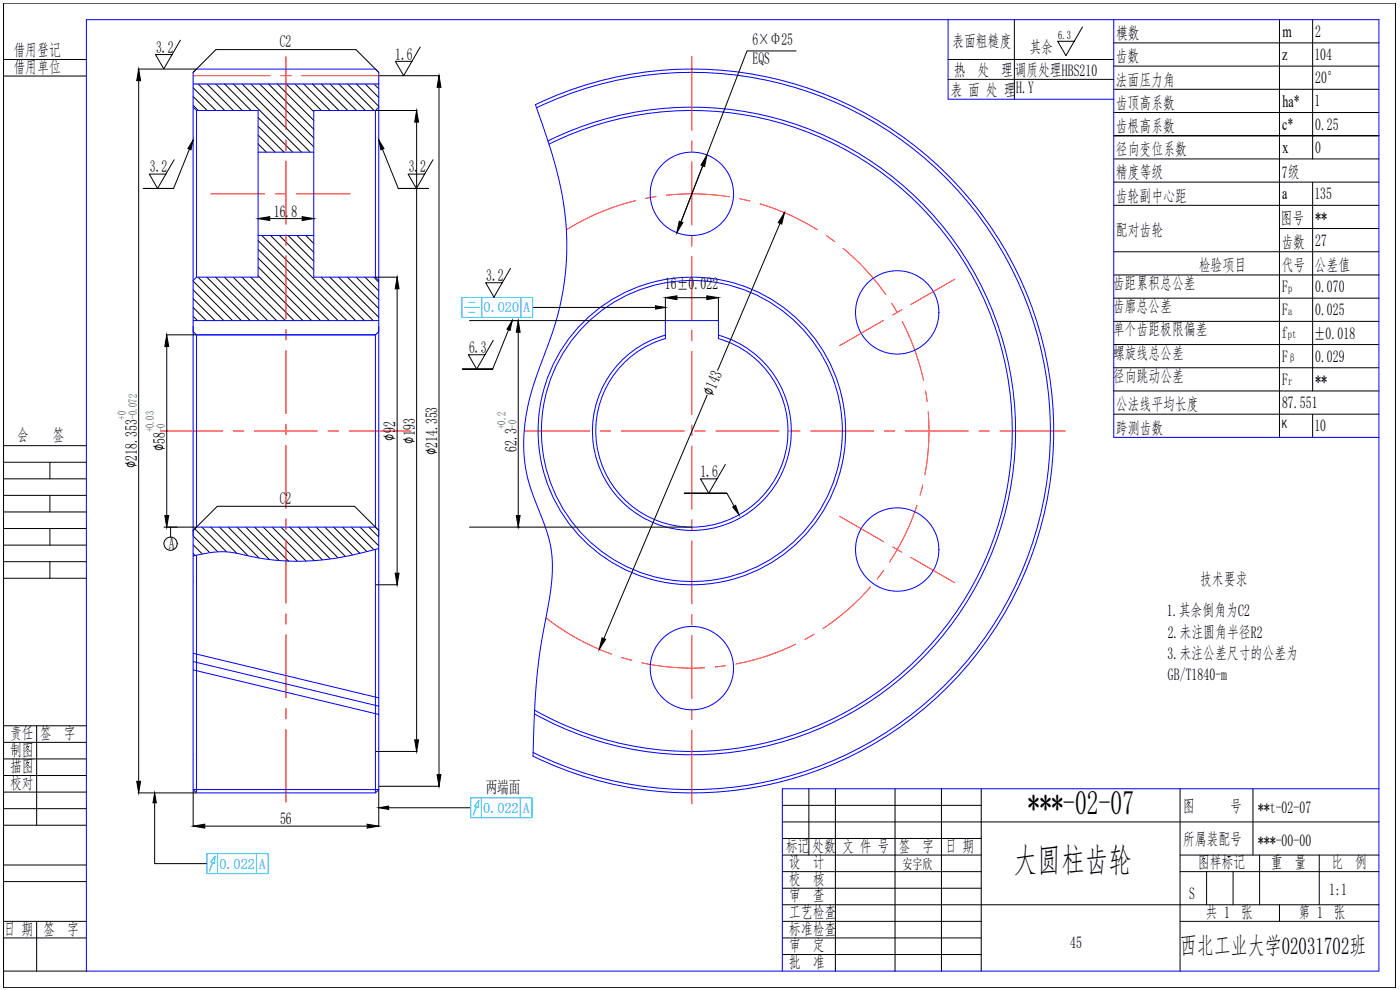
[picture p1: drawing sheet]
<svg xmlns="http://www.w3.org/2000/svg" width="420mm" height="297mm" viewBox="0 0 420 297" stroke-linecap="round" stroke-linejoin="round" font-family="sans-serif">
<g fill="none" stroke="#000" stroke-width=".3">
<path d="M1.1 17.8h24.8M1.1 .9h417.7v295.4h-417.7zM54.1 12.1l-4.9 8.6-2.5-4.3h4.9M126.1 14.1l-5 8.6-2.4-4.3h4.9M284.5 17.8h49.8M304.4 5.9v23.9M324.9 8.1l-5 8.6-2.5-4.3h5M334.3 12.9h79.5M334.3 19.8h79.5M384 5.9v125.3M393.9 5.9v41.8M1.1 22.8h24.8"/>
<path d="M284.5 23.8h49.8M334.3 26.8h79.5M334.3 33.8h79.5M52.3 47.9l-5 8.6-2.5-4.3h5M129.9 47.9l-4.9 8.6-2.5-4.3h4.9M334.3 40.7h79.5h-79.5M334.3 47.7h79.5M334.3 54.6h79.5M393.9 54.6v62.7M334.3 61.6h79.5M334.3 75.5h79.5M384 68.6h29.8"/>
<path d="M153.2 80.5l-5 8.6-2.4-4.3h4.9M334.3 82.5h79.5M334.3 96.4h79.5M334.3 89.5h79.5M148 102.1l-4.9 8.6-2.5-4.3h4.9M334.3 110.3h79.5M334.3 103.4h79.5M334.3 117.3h79.5M1.1 138.7h24.8M1.1 133.7h24.8M15 138.7v5M217.7 139.4l-5 8.6-2.5-4.3h5"/>
<path d="M334.3 124.3h79.5M393.9 124.3v6.9M1.1 153.6h24.8M1.1 158.6h24.8M1.1 143.7h24.8M1.1 148.6h24.8M15 148.6v5M15 158.6v5M1.1 163.6h24.8M1.1 168.5h24.8M1.1 173.5h24.8M15 168.5v5"/>
<path d="M1.1 217.8h24.8M11 217.8v29.8M1.1 237.7h24.8M1.1 232.7h24.8M1.1 227.7h24.8M1.1 222.7h24.8M242.8 236.7v19.9M250.7 236.7v54.7M268.6 236.7v54.7M282.5 236.7v54.7M294.5 236.7v54.7M354.2 236.7v54.7"/>
<path d="M376 236.7v19.9M1.1 259.5h24.8M1.1 247.6h24.8M1.1 242.6h24.8M234.8 246.6h179M234.8 256.6h59.7M234.8 251.6h59.7M234.8 241.6h59.7M354.2 256.6h59.6M378 256.6v14.9M395.9 256.6v14.9M1.1 276.4h24.8"/>
<path d="M1.1 264.5h24.8M11 276.4v15M234.8 276.4h59.7M234.8 271.5h179M234.8 266.5h59.7M234.8 261.5h59.7M354.2 276.4h59.6M354.2 261.5h59.6M362.1 261.5v10M370.1 261.5v10M384 271.5v4.9M1.1 281.4h24.8"/>
<path d="M1.1 291.4h24.8M234.8 281.4h59.7M234.8 286.4h59.7"/>
</g>
<g fill="none" stroke="#00f" stroke-width=".3">
<path d="M25.9 5.9h387.9v285.5h-387.9zM284.5 5.9v23.9h49.8M334.3 5.9v125.3h79.5M58 32.2v52M58 25.2h55.7M59 33.2l-1-1v-10.5l1-1h53.7l1 1v10.5l-1 1M59 33.2h18.5v50h-18.5M59 33.2v50M112.7 33.2h-18.5v50h18.5M112.7 33.2v50M113.7 32.2v52M160.7 31.4a108.6 108.6 0 0 1 155.5 98.3 108.6 108.6 0 0 1-156.2 97.2l.1-6.2a185.6 185.6 0 0 1 3-31.2l1.2-6.3a50.2 50.2 0 0 0 1-19.2l-1.4-5.2-3.4-8.8a47.7 47.7 0 0 1-1-32.4l4.7-13.2a84.2 84.2 0 0 0 1.5-58.2z"/>
<path d="M161 32.3a107.6 107.6 0 0 1 154.2 97.6 107.6 107.6 0 0 1-155.2 95.9M77.5 45.7h16.7M164.4 42.3a97.1 97.1 0 0 1 140.4 89.3 97.1 97.1 0 0 1-144.4 82.6M164.8 43.3a96.2 96.2 0 0 1 139 88.5 96.2 96.2 0 0 1-143.4 81.3M77.5 70.7h16.7M58 84.2v15.3l1 1M58 98v138.9M58 96.2h55.7M59 83.2l-1 1M112.7 83.2l1 1v15.3l-1 1M113.7 98v62.6M59 100.5h53.7"/>
<path d="M59 100.5v57.7M112.7 100.5v57.7M199.7 100.6a29.8 29.8 0 0 0-16.5 45.9 29.8 29.8 0 0 0 48.8 0 29.8 29.8 0 0 0-16.4-45.9M199.7 101.6a28.8 28.8 0 0 0-15.6 44.4 28.8 28.8 0 0 0 47.1 0 28.8 28.8 0 0 0-15.6-44.4v-5.4h-15.9v5.4M112.7 158.2h-53.7l-1 1M112.7 158.2l1 1v77.7M59 166.6v71.3M112.7 164.8v73.1M113.7 164.6a80.2 80.2 0 0 1-29.6 3.6l-6.2-.7-6-1.3a26.9 26.9 0 0 0-13.9 .6M58 198.5l55.7 13.4M58 196l55.7 13.4M58 201l55.7 13.4"/>
<path d="M58 236.9h55.7l-1 1h-53.7zM413.8 236.7h-179v54.7"/>
<circle cx="207.6" cy="58.1" r="12.5"/>
<circle cx="269.3" cy="93.7" r="12.5"/>
<circle cx="207.6" cy="129.3" r="46.2"/>
<circle cx="207.6" cy="129.3" r="45.2"/>
<circle cx="269.3" cy="164.9" r="12.5"/>
<circle cx="207.6" cy="200.5" r="12.5"/>
</g>
<g fill="none" stroke="#f00" stroke-width=".3">
<path d="M85.8 17v21.9M207.6 17v22.1M58 22.7h23.1M84.2 22.7h3.2M90.6 22.7h23.1M63.3 58.2h16.1M82.6 58.2h3.2M85.8 42v3.2M85.8 48.3v19M88.9 58.2h16.2M196.9 59l-3.1 .5M200 58.6a70.8 70.8 0 0 1 18.9 .5"/>
<path d="M207.6 42.2v3.2M207.6 48.6v18.9M222 59.6l3.1 .7M85.8 70.4v3.2M85.8 76.8v18.9M190.7 60.2a71 71 0 0 0-20.7 8.8M207.6 70.7v3.1M207.6 77v18.9M228.1 61.2a70 70 0 0 1 17.2 7.8M248 70.7l2.5 1.8M253 74.5a71 71 0 0 1 12.8 13.9M85.8 98.8v3.2"/>
<path d="M207.6 99.1v3.2M265.2 96.1l-13.2 7.6M267.6 91l1.6 2.7M270.6 92.9l-2.7 1.6M270.8 96.5a70.4 70.4 0 0 1 6.4 17.7M286.6 83.8l-13.2 7.6M85.8 105.2v18.9M207.6 105.4v19M277.8 117.3l.4 3.1M48.3 129.3h18.6M70 129.3h3.2M76.3 129.3h19"/>
<path d="M85.8 127.3v3.1M85.8 133.6v18.9M98.4 129.3h3.2M104.8 129.3h18.6M157.3 129.3h19.7M180.1 129.3h3.2M186.4 129.3h19M207.6 127.5v3.2M207.6 133.8v19M208.5 129.3h3.2M214.9 129.3h18.9M237 129.3h3.1"/>
<path d="M243.3 129.3h18.9M265.4 129.3h3.1M271.7 129.3h18.9M278.6 123.6a70.3 70.3 0 0 1-1 18.9M293.8 129.3h3.2M300.1 129.3h19.7M85.8 155.7v3.2M207.6 155.9v3.2M252 154.9l13.2 7.6M275.2 151.6a70.4 70.4 0 0 1-8.2 17M276.9 145.5l-.8 3.1M85.8 162v19"/>
<path d="M207.6 162.3v18.9M261.2 176.1a70.7 70.7 0 0 1-14.2 12.5M265.2 171.2l-2 2.5M267.9 164.1l2.7 1.6M273.4 167.3l13.2 7.6M85.8 184.1v3.2M85.8 190.4v19M163.8 185.4a71.1 71.1 0 0 0 19.7 10.9M186.5 197.3l3.1 .8M192.6 198.9a71.2 71.2 0 0 0 18.9 1.5M207.6 184.4v3.1M207.6 190.7v18.9"/>
<path d="M217.7 199.7l-3.1 .4M238.8 193.3a70.7 70.7 0 0 1-17.9 5.9M244.3 190.3l-2.7 1.5M373.1 182.9h.1M85.8 212.5v3.2M85.8 218.9v21.8M207.6 212.8v3.1M207.6 219.1v22.1"/>
</g>
<path d="M368.7 257.1h.1M368.7 257h.1M368.8 257.1h.1M368.8 257h.1" fill="none" stroke="#000" stroke-width=".3"/>
<g fill="none" stroke="#000" stroke-width=".3">
<path d="M238.9 15.3h-14.7l-21.1 54.5M41.4 20.7h17.5M41.6 24.2v210.2M58 21.7l6.8-6.8h42l6.9 6.8M58 31.6l1.5 1.6M58 29l4.2 4.2M58 26.3l6.8 6.9M59.5 25.2l7.9 8M62.1 25.2l8 8M64.8 25.2l7.9 8M67.4 25.2l8 8M70 25.2l20.5 20.5"/>
<path d="M72.7 25.2l20.4 20.5M75.3 25.2l18.9 18.9M77.5 37.9l7.7 7.8M77.5 35.3l10.4 10.4M77.9 25.2l16.3 16.2M80.6 25.2l13.6 13.6M83.2 25.2l11 10.9M85.9 25.2l8.3 8.3M88.5 25.2l7.9 8M91.1 25.2l8 8M93.8 25.2l7.9 8M96.4 25.2l8 8"/>
<path d="M99 25.2l8 8M101.7 25.2l7.9 8M104.3 25.2l8 8M107 25.2l6.7 6.7M109.6 25.2l4.1 4.1M112.2 25.2l1.5 1.4M112.7 33.2h12.5M113.7 22.7h18.2M125 36.6v185.4M131.8 26.2v206.2M56.8 44.8l-4.7 11.7h-9.1h9.1M77.5 43.2l2.4 2.5"/>
<path d="M77.5 40.5l5.1 5.2M114.8 44.8l4.7 11.7h9.1h-9.1M210.9 49.8l-6.5 16.8M77.5 77.5l18.7 18.7M77.5 74.8l21.3 21.4M77.5 72.2l24 24M77.5 65.5v.3M78.6 70.7l25.5 25.5M80.9 65.6h9.8M81.2 70.7l25.5 25.5M83.8 70.7l10.4 10.3M86.5 70.7l7.7 7.6"/>
<path d="M89.1 70.7l5.1 5M91.8 70.7l2.4 2.4M94.2 65.5v.3M234.1 67l-18.7 44.1M58 94.9l1.3 1.3M58 92.3l3.9 3.9M58 89.6l6.5 6.6M58 87l9.2 9.2M58 84.3l11.8 11.9M59.4 83.2l13.1 13M62.1 83.2l13 13M64.7 83.2l13 13"/>
<path d="M67.3 83.2l13.1 13M70 83.2l13 13M72.6 83.2l13 13M75.3 83.2l13 13M77.5 82.7l13.4 13.5M77.5 80.1l16 16.1M96.3 83.2l13.1 13M99 83.2l13 13M101.6 83.2l12.1 12M104.3 83.2l9.4 9.4M106.9 83.2l6.8 6.7M109.5 83.2l4.2 4.1"/>
<path d="M112.2 83.2l1.5 1.5M112.7 83.2h6.7M119.2 86.6v85.4M140.9 96.2h58.8M152.6 99l-4.7 11.7h-9.1h9.1M155.5 99.7v55M159.8 92.2h36.9M199.7 89.1v7M203.2 89.3h8.9M215.6 89.1v7M49.9 100.5h9M50 103.9v50.8"/>
<path d="M212.2 118.5l-31 73.1M49.2 158.2h2v3M49.9 158.2h9M58 159.2l7.2-7.3h41.2l7.3 7.3M58.4 158.7l7 6.9M60.6 158.2l7.4 7.4M63.2 158.2l7.9 7.8M65.8 158.2l8.6 8.6M68.5 158.2l9.2 9.2M71.1 158.2l9.7 9.7M73.8 158.2l10 10M76.4 158.2l10.2 10.1"/>
<path d="M79 158.2l10.3 10.2M81.7 158.2l10.2 10.1M84.3 158.2l10.1 10M86.9 158.2l9.9 9.8M89.6 158.2l9.5 9.5M92.2 158.2l9.2 9.2M94.9 158.2l8.8 8.8M97.5 158.2l8.3 8.3M100.1 158.2l7.9 7.8M102.8 158.2l7.3 7.3M105.4 158.2l6.8 6.8M108 158.2l5.7 5.6"/>
<path d="M110.7 158.2l3 2.9M140.9 158.2h66.7M218.1 148h-12.7h12.7l2.2 3.9M58 166.1l.6 .6M58 163.5l2.7 2.7M58 160.8l5 5M112.7 175.5h6.7M41.4 237.9h17.5M58 237v11.1M112.7 225.5h12.5M113.7 237v11.1M113.7 235.9h18.2"/>
<path d="M46.4 240.9v18.2h15.7M61.5 247.9h48.7M116.6 242.4h24.7"/>
<circle cx="51.2" cy="163.1" r="1.98"/>
</g>
<g fill="#000" stroke="#000" stroke-width=".3">
<path d="M41.6 20.7l.6 3.5h-1.2zM125 33.2l.6 3.4h-1.1zM131.8 22.7l.5 3.5h-1.1zM58 42l-.7 2.9-.9-.3zM113.7 42l1.5 2.6-.9 .3zM212.2 46.5l-.8 3.5-1-.5zM77.5 65.6l3.4-.6v1.2zM90.7 65l3.5 .6-3.5 .6zM203.8 66.4l1.1 .4-1.8 3zM235.4 63.8l-.8 3.4-1.1-.4zM119.2 83.2l.6 3.4h-1.2zM153.7 96.2l-.6 2.9-1-.3z"/>
<path d="M155.5 96.2l.6 3.5h-1.2zM196.7 91.7l3 .5-3 .5zM199.7 89.3l3.5-.5v1.1zM212.1 88.8l3.5 .5-3.5 .6zM50 100.5l.6 3.4h-1.1zM49.5 154.7h1.1l-.6 3.5zM154.9 154.7h1.2l-.6 3.5zM219.9 152.1l.9-.5 1 2.9zM118.6 172h1.2l-.6 3.5zM180.7 191.4l1.1 .4-1.9 3zM41 234.4h1.2l-.6 3.5zM124.5 222h1.1l-.6 3.5z"/>
<path d="M131.2 232.4h1.1l-.5 3.5zM46.4 237.9l.5 3h-1zM58 247.9l3.5-.6v1.2zM110.2 247.3l3.5 .6-3.5 .6zM113.7 242.4l2.9-.5v1z"/>
</g>
<g fill="none" stroke="#00bfff" stroke-width=".3">
<path d="M138.6 89.3h21.2v5.9h-21.2zM139.4 92.2h4.4M140.7 90.8h1.8M140.7 93.7h1.8M144.6 89.3v5.9M156.3 89.3v5.9M141.3 239.4h18.4v5.9h-18.4zM144.5 239.4v5.9M156.2 239.4v5.9M62.1 256.1h18.4v6h-18.4zM63.8 258.8l-1 2.5M64.5 256.9l-.2 2.1-1-.4z"/>
<path d="M65.3 256.1v6M77 256.1v6M143 242.1l-1 2.5M143.7 240.1l-.2 2.2-1.1-.4z"/>
</g>
<g font-size="10.2">
<text x="308.4" y="244.3">***-02-07</text>
<text x="304.2" y="261.6">大圆柱齿轮</text>
</g>
<text font-size="7.3" x="354.1" y="286.3">西北工业大学02031702班</text>
<g font-size="5.4">
<text x="213.9" y="119" transform="rotate(-67 213.9 119)">∅143</text>
<text x="49.5" y="135.3" transform="rotate(-90 49.5 135.3)">∅58</text>
<text x="118.6" y="132.2" transform="rotate(-90 118.6 132.2)">∅92</text>
<text x="124.5" y="133.1" transform="rotate(-90 124.5 133.1)">∅193</text>
<text x="131.2" y="136.7" transform="rotate(-90 131.2 136.7)">∅214.353</text>
<text x="41.1" y="140.5" transform="rotate(-90 41.1 140.5)">∅218.353</text>
</g>
<g font-size="5.1">
<text x="334.9" y="11.7">模数</text>
<text x="384.9" y="11">m</text>
<text x="394.7" y="11">2</text>
<text x="4" y="16.8">借用登记</text>
<text x="285.8" y="14.1">表面粗糙度</text>
<text x="309" y="15.9">其余</text>
<text x="384.8" y="18">z</text>
<text x="394.5" y="18">104</text>
<text x="4" y="21.8">借用单位</text>
<text x="286.3" y="22.8">热 处 理调质处理HBS210</text>
<text x="334.8" y="18.7">齿数</text>
<text x="285.2" y="28.8">表 面 处 理</text>
<text x="305" y="28">H.Y</text>
<text x="334.8" y="25.7">法面压力角</text>
<text x="394.7" y="25">20°</text>
<text x="334.8" y="32.6">齿顶高系数</text>
<text x="384.9" y="32">ha*</text>
<text x="394.5" y="31.9">1</text>
<text x="334.8" y="39.6">齿根高系数</text>
<text x="384.8" y="38.9">c*</text>
<text x="394.7" y="38.9">0.25</text>
<text x="334.9" y="46.5">径向变位系数</text>
<text x="384.8" y="45.8">x</text>
<text x="394.7" y="45.8">0</text>
<text x="334.9" y="53.5">精度等级</text>
<text x="384.7" y="53.5">7级</text>
<text x="384.8" y="59.8">a</text>
<text x="394.5" y="59.8">135</text>
<text x="82.2" y="65">16.8</text>
<text x="334.8" y="60.5">齿轮副中心距</text>
<text x="334.9" y="70.9">配对齿轮</text>
<text x="384.3" y="67.3">图号</text>
<text x="394.7" y="66.7">**</text>
<text x="384.6" y="74.4">齿数</text>
<text x="394.7" y="73.7">27</text>
<text x="359.8" y="81.4">检验项目</text>
<text x="384.6" y="81.3">代号</text>
<text x="394.5" y="81.4">公差值</text>
<text x="199.6" y="86.8">16±0.022</text>
<text x="333.9" y="86.7">齿距累积总公差</text>
<text x="384.8" y="87.6">F</text>
<text x="394.7" y="87.6">0.070</text>
<text x="333.9" y="93.7">齿廓总公差</text>
<text x="384.8" y="94.6">F</text>
<text x="394.7" y="94.6">0.025</text>
<text x="334" y="100.6">单个齿距极限偏差</text>
<text x="384.7" y="101.5">f</text>
<text x="394.3" y="101.7">±0.018</text>
<text x="334" y="107.6">螺旋线总公差</text>
<text x="384.8" y="108.5">F</text>
<text x="394.7" y="108.5">0.029</text>
<text x="334" y="114.5">径向跳动公差</text>
<text x="384.8" y="115.5">F</text>
<text x="394.7" y="115.5">**</text>
<text x="334.9" y="123.1">公法线平均长度</text>
<text x="384.8" y="122.4">87.551</text>
<text x="334.9" y="130.1">跨测齿数</text>
<text x="394.5" y="129.4">10</text>
<text x="5" y="132.2">会</text>
<text x="15.7" y="132.2">签</text>
<text x="155" y="135.7" transform="rotate(-90 155 135.7)">62.3</text>
<text x="360.2" y="175.6">技术要求</text>
<text x="350.2" y="184.8">1.其余倒角为C2</text>
<text x="350.4" y="191.3">2.未注圆角半径R2</text>
<text x="350.4" y="197.8">3.未注公差尺寸的公差为</text>
<text x="350.5" y="204">GB/T1840-m</text>
<text x="3" y="221.7">责任</text>
<text x="12" y="221.7">签 字</text>
<text x="3" y="226.7">制图</text>
<text x="3" y="231.7">描图</text>
<text x="3" y="236.7">校对</text>
<text x="355" y="243.6">图</text>
<text x="369.2" y="243.6">号</text>
<text x="377.5" y="243.9">**t-02-07</text>
<text x="84" y="247.3">56</text>
<text x="235.8" y="255.6">标记</text>
<text x="243.7" y="255.6">处数</text>
<text x="252.7" y="255.6">文 件 号</text>
<text x="269.6" y="255.6">签 字</text>
<text x="283.5" y="255.6">日 期</text>
<text x="355" y="253.5">所属装配号</text>
<text x="377.5" y="253.8">***-00-00</text>
<text x="236.8" y="260.5">设 计</text>
<text x="359.5" y="260.5">图样标记</text>
<text x="381.4" y="260.5">重 量</text>
<text x="399.6" y="260.5">比 例</text>
<text x="236.8" y="265.5">校 核</text>
<text x="356.9" y="269.7">S</text>
<text x="398.9" y="268.5">1:1</text>
<text x="236.8" y="275.5">工艺检查</text>
<text x="236.8" y="270.5">审 查</text>
<text x="361.8" y="275.5">共 1 张</text>
<text x="389.7" y="275.5">第 1 张</text>
<text x="1.1" y="280.4">日 期</text>
<text x="13" y="280.4">签 字</text>
<text x="236.8" y="280.4">标准检查</text>
<text x="236.8" y="285.4">审 定</text>
<text x="321.2" y="284.4">45</text>
<text x="236.8" y="290.4">批 准</text>
</g>
<g font-size="5">
<text x="46.8" y="15.9">3.2</text>
<text x="84" y="14.2">C2</text>
<text x="118.6" y="17.9">1.6</text>
<text x="225.8" y="13.5">6×Φ25</text>
<text x="225.9" y="19.3">EQS</text>
<text x="45" y="51.7">3.2</text>
<text x="122.7" y="51.7">3.2</text>
<text x="145.9" y="84.3">3.2</text>
<text x="140.8" y="105.9">6.3</text>
<text x="210.2" y="143.2">1.6</text>
<text x="84" y="151.2">C2</text>
<text x="50.7" y="164.8">A</text>
<text x="145.8" y="238">两端面</text>
</g>
<g font-size="4.3" fill="#00bfff">
<text x="145.1" y="93.7">0.020</text>
<text x="157" y="93.7">A</text>
<text x="145" y="243.9">0.022</text>
<text x="156.9" y="243.9">A</text>
<text x="65.8" y="260.6">0.022</text>
<text x="77.7" y="260.6">A</text>
</g>
<text font-size="4.3" x="270.9" y="260.8">安宇欣</text>
<g font-size="3.6">
<text x="317.6" y="11.8">6.3</text>
<text x="386.6" y="87.6">p</text>
<text x="386.6" y="94.6">a</text>
<text x="386.5" y="101.5">pt</text>
<text x="386.6" y="108.5">β</text>
<text x="386.6" y="115.5">r</text>
</g>
<g font-size="3.6" fill="#0d0">
<text x="37.8" y="125.9" transform="rotate(-90 37.8 125.9)">+0</text>
<text x="41.1" y="125.8" transform="rotate(-90 41.1 125.8)">-0.072</text>
<text x="46.2" y="129.7" transform="rotate(-90 46.2 129.7)">+0.03</text>
<text x="49.5" y="129.7" transform="rotate(-90 49.5 129.7)">-0</text>
<text x="151.7" y="128.7" transform="rotate(-90 151.7 128.7)">+0.2</text>
<text x="155" y="128.6" transform="rotate(-90 155 128.6)">-0</text>
</g>
<text font-size="3.5" x="384.7" y="128.4">K</text>
</svg>
